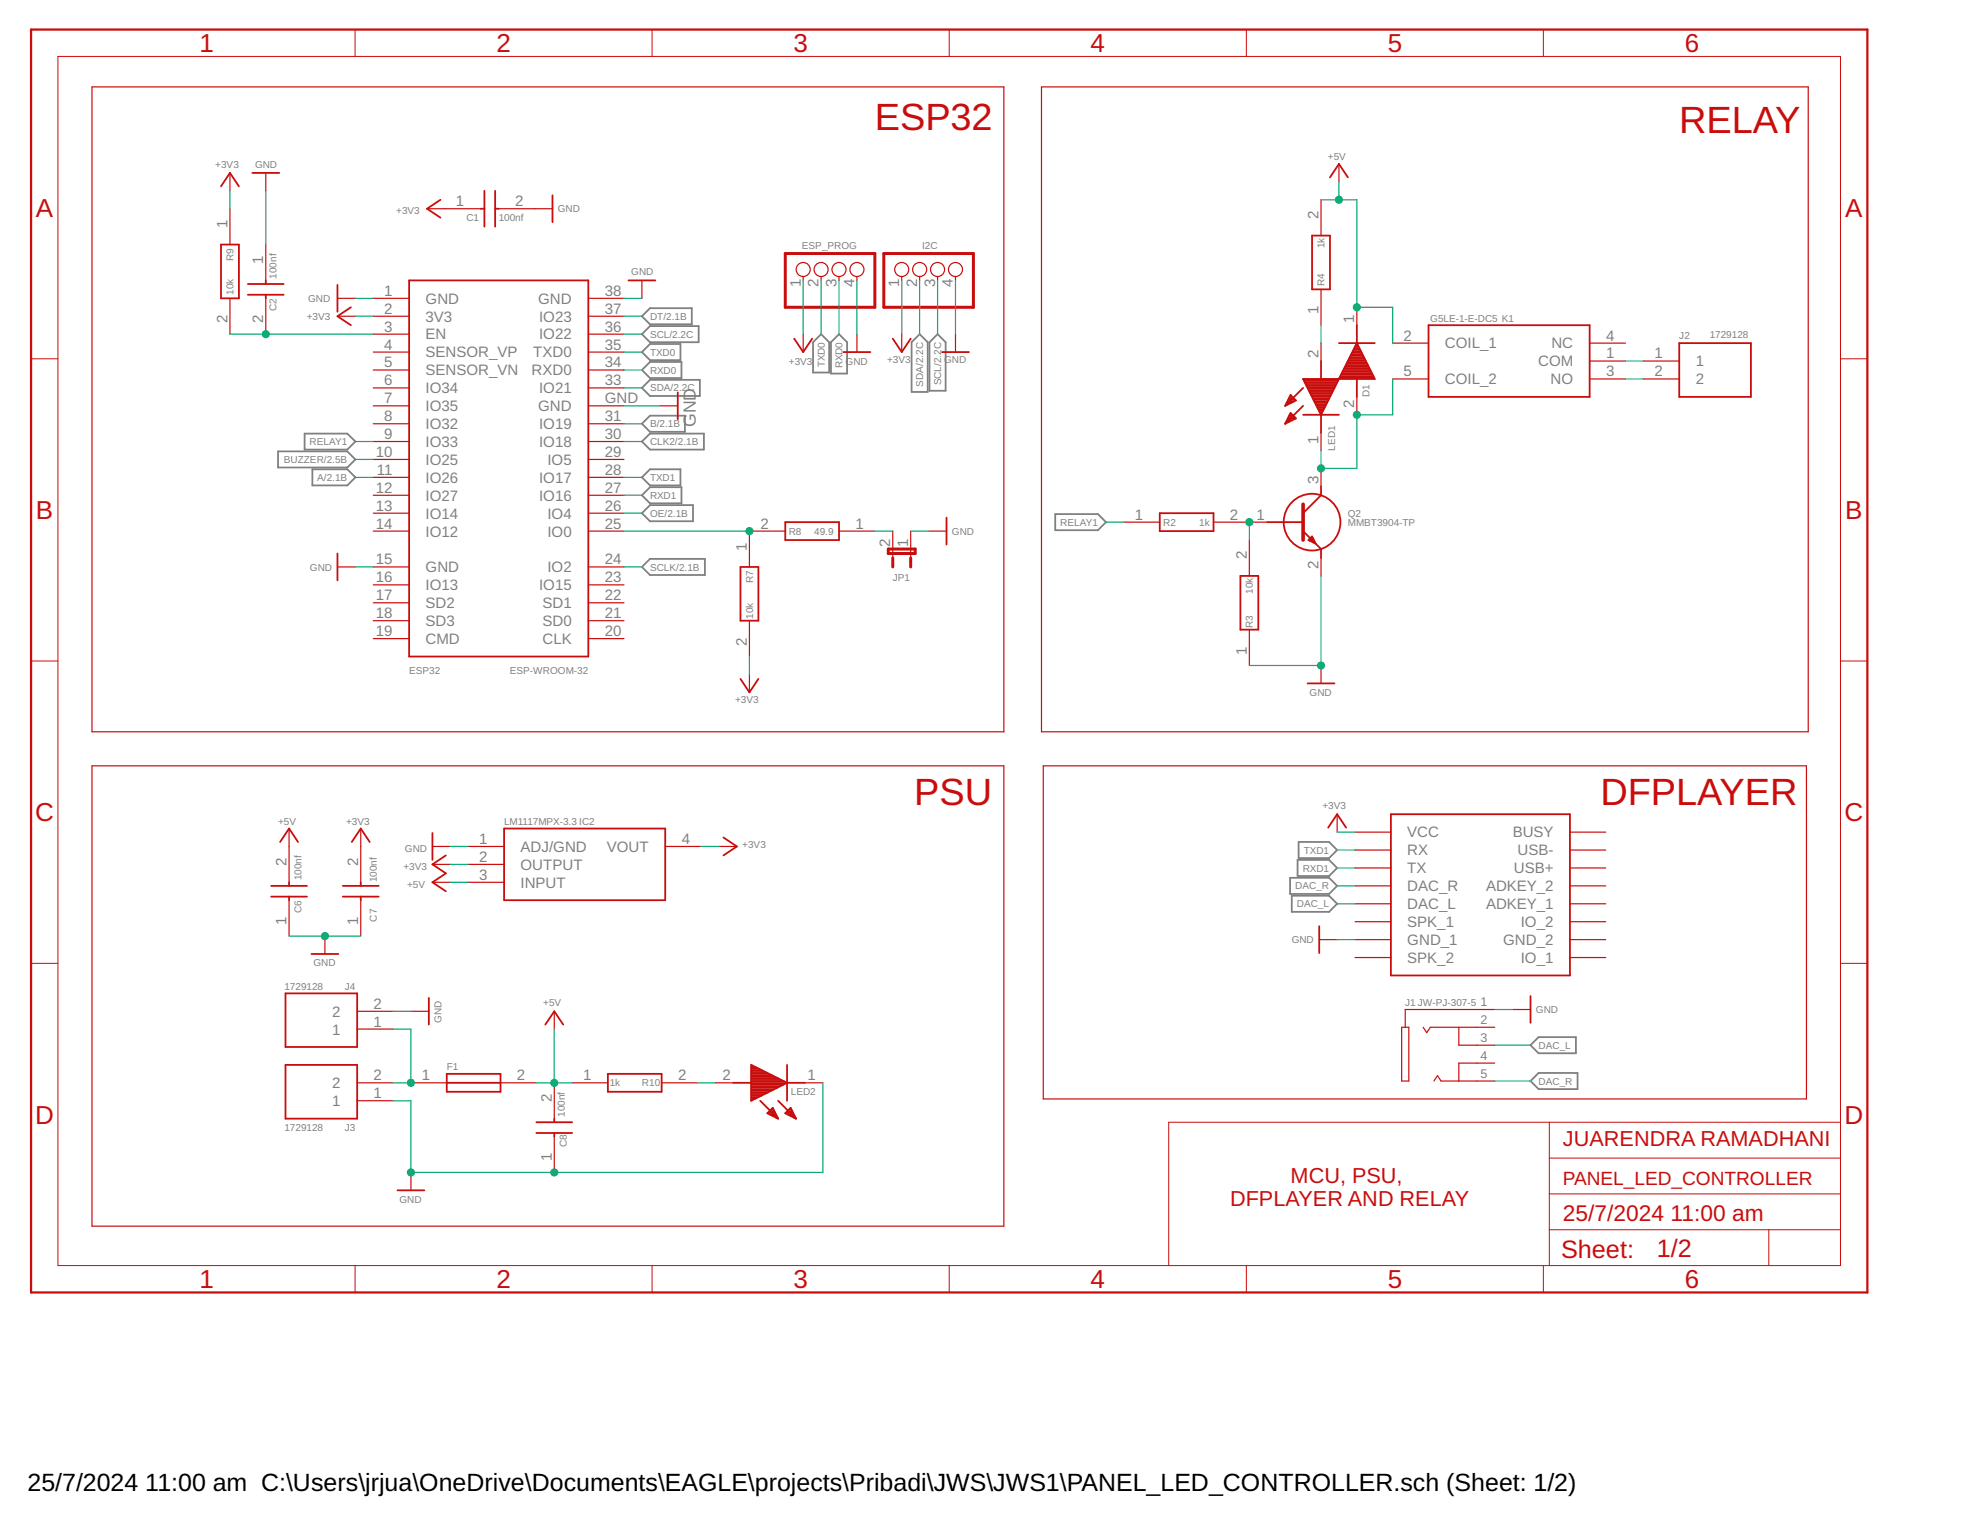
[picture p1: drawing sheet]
<svg xmlns="http://www.w3.org/2000/svg" width="279mm" height="216mm" viewBox="0 0 279 216" stroke-linecap="round" stroke-linejoin="round" font-family="sans-serif">
<g fill="none" stroke="#808080" stroke-width=".25">
<path d="M91 47.4l1.1-1.2h6.9v2.3h-6.9zM91 55l1.1-1.2h7.1v2.3h-7.1zM91 44.8l1.1-1.1h6v2.3h-6zM91 49.9l1.1-1.1h4.4v2.3h-4.4zM91 52.5l1.1-1.2h4.5v2.3h-4.5zM116.4 47.4l1.1 1.1v4.3h-2.2v-4.3zM118.9 47.4l1.2 1.1v4.5h-2.3v-4.5zM130.4 47.4l1.1 1.1v7.1h-2.3v-7.1zM132.9 47.4l1.1 1.1v6.9h-2.2v-6.9zM39.4 64h9.8l1.2 1.1-1.2 1.2h-9.8zM43.2 61.5h6l1.2 1.1-1.2 1.1h-6zM44.3 66.5h4.9l1.2 1.2-1.2 1.1h-4.9z"/>
<path d="M91 62.6l1.1-1.1h7.7v2.2h-7.7zM91 60.1l1.1-1.2h5v2.3h-5zM91 67.7l1.1-1.2h4.4v2.3h-4.4zM91 72.7l1.1-1.1h6.1v2.3h-6.1zM91 70.2l1.1-1.1h4.5v2.3h-4.5zM149.6 72.9h6l1.2 1.1-1.2 1.2h-6zM91 80.4l1.1-1.2h7.8v2.3h-7.8zM184.1 119.4h4.3l1.1 1.1-1.1 1.1h-4.3zM182.9 124.4h5.5l1.1 1.2-1.1 1.1h-5.5zM183.1 127h5.3l1.1 1.1-1.1 1.2h-5.3zM183.9 121.9h4.5l1.1 1.1-1.1 1.2h-4.5zM217 153.2l1.1-1.1h5.5v2.3h-5.5z"/>
<path d="M217 148.2l1.1-1.2h5.3v2.3h-5.3z"/>
</g>
<g fill="none" stroke="#c90d0c" stroke-width=".17">
<path d="M13 12.3h129.3v91.4h-129.3zM147.6 12.3h108.7v91.4h-108.7zM32.6 24.5v2.6M32.6 29.6v5.1M37.7 24.5v2.6M37.7 34.7v5.1M60.5 29.6h7.7M70.7 29.6h7.6M91 39.8v2.5M113.9 39.2v.6M116.4 39.2v.6M118.9 39.2v.6"/>
<path d="M121.5 39.2v.6M127.8 39.2v.6M130.4 39.2v.6M132.9 39.2v.6M135.4 39.2v.6M187.3 28.3v5.1M189.8 23.2v2.6M32.6 42.3v5.1M37.7 42.3v5.1M47.8 42.3h2.6M47.8 44.8h2.6M52.9 42.3h5.1"/>
<path d="M52.9 47.4h5.1M52.9 49.9h5.1M52.9 52.5h5.1M52.9 55h5.1M52.9 57.5h5.1M52.9 44.8h5.1M83.4 42.3h5.1M83.4 47.4h5.1M83.4 49.9h5.1M83.4 52.5h5.1M83.4 55h5.1M83.4 57.5h5.1"/>
<path d="M83.4 44.8h5.1M93.5 57.5h2.6M113.9 47.4v2.5M121.5 47.4v2.5M127.8 47.4v2.5M135.4 47.4v2.5M187.3 41v5.1M187.3 48.6v2.6M192.3 43.6v2.5M192.3 56.3v2.5M197.4 48.6h5.1M197.4 53.7h5.1"/>
<path d="M225.3 51.2h5.1M225.3 48.6h5.1M225.3 53.7h5.1M233 51.2h5M233 53.7h5M52.9 60.1h5.1M52.9 62.6h5.1M52.9 70.2h5.1M52.9 65.1h5.1M52.9 67.7h5.1M52.9 72.7h5.1M52.9 75.3h5.1"/>
<path d="M83.4 60.1h5.1M83.4 62.6h5.1M83.4 70.2h5.1M83.4 65.1h5.1M83.4 67.7h5.1M83.4 72.7h5.1M83.4 75.3h5.1M111.3 75.3h-5.1v5.1M118.9 75.3h5.1M126.6 75.3v3.8M129.1 75.3v3.8M131.6 75.3h2.6"/>
<path d="M159.3 74h5.1M172 74h7.6M177.1 76.6v5M187.3 61.3v2.6M187.3 66.4v2.5M187.3 79.1v2.5M47.8 80.4h2.6M52.9 82.9h5.1M52.9 80.4h5.1M52.9 85.4h5.1M52.9 88h5.1M52.9 90.5h5.1"/>
<path d="M83.4 82.9h5.1M83.4 80.4h5.1M83.4 85.4h5.1M83.4 88h5.1M83.4 90.5h5.1M106.2 88v5.1M106.2 95.6v2.5M177.1 89.3v5M187.3 94.3v2.6M13 108.6h129.3v65.2h-129.3zM41 117.5v7.6M51.1 117.5v7.6"/>
<path d="M61.3 120h2.5M66.4 120h5.1M94.3 120h5.1M101.9 120h2.6M147.9 108.6h108.2v47.2h-108.2zM189.5 115.4v2.6M192.1 118h5.1M222.5 118h5.1M41 127.6v5.1M46.1 132.7v2.5M51.1 127.6v5.1M61.3 122.5h2.5"/>
<path d="M61.3 125.1h2.5M66.4 122.5h5.1M66.4 125.1h5.1M187 133.2h2.5M192.1 120.5h5.1M192.1 123h5.1M192.1 125.6h5.1M192.1 128.1h5.1M192.1 130.7h5.1M192.1 133.2h5.1M192.1 135.7h5.1M222.5 120.5h5.1"/>
<path d="M222.5 123h5.1M222.5 125.6h5.1M222.5 128.1h5.1M222.5 130.7h5.1M222.5 133.2h5.1M222.5 135.7h5.1M50.6 156h5.1M50.6 153.5h5.1M50.6 145.9h5.1M50.6 143.4h5.1M58.3 153.5h5M58.3 143.4h2.5"/>
<path d="M71 153.5h5M78.6 143.4v2.5M78.6 153.5v5.1M81.1 153.5h5.1M93.8 153.5h5.1M101.4 153.5h2.5M114.1 153.5h2.5M198.7 145.6h1v7.6h-1zM201.7 145.6l.5 .8 .6-.8h9.1M203.3 153.2l.5-.7 .5 .7h7.6M206.8 145.6v2.6h5.1M211.9 143.1h-12.7v2.5"/>
<path d="M211.9 150.7h-5.1v2.5M214.4 143.1h2.6M58.3 166.2v2.5M78.6 161.1v5.1"/>
<circle cx="113.9" cy="38.2" r=".99"/>
<circle cx="116.4" cy="38.2" r=".99"/>
<circle cx="118.9" cy="38.2" r=".99"/>
<circle cx="121.5" cy="38.2" r=".99"/>
<circle cx="127.8" cy="38.2" r=".99"/>
<circle cx="130.4" cy="38.2" r=".99"/>
<circle cx="132.9" cy="38.2" r=".99"/>
<circle cx="135.4" cy="38.2" r=".99"/>
</g>
<g fill="none" stroke="#c90d0c" stroke-width=".25">
<path d="M31.3 34.7h2.6v7.6h-2.6zM31.3 26.4l1.3-1.9 1.3 1.9M35.8 24.5h3.8M37.7 39.8v.5M58 39.8h25.4v53.3h-25.4zM62.4 28.3l-1.9 1.3 1.9 1.3M68.2 29.6h.5M68.7 27.1v5M70.2 27.1v5M70.2 29.6h.5M78.3 27.7v3.8M89.1 39.8h3.8"/>
<path d="M186 33.4h2.5v7.6h-2.5zM188.5 25.1l1.3-1.9 1.3 1.9M35.1 40.3h5.1M35.1 41.8h5.1M37.7 41.8v.5M47.8 40.4v3.8M49.7 43.6l-1.9 1.2 1.9 1.3M96.1 55.6v3.8M112.6 48l1.3 1.9 1.2-1.9M119.6 49.9h3.8M126.6 48l1.2 1.9 1.3-1.9M133.5 49.9h3.9"/>
<path d="M182.3 57.3h.2M182.3 59.8h.4M182.4 57.1h.6M182.4 59.6h.8M182.5 56.9h.9M182.5 59.3h1.1M182.6 56.7h1M182.6 59.1h.9M182.7 56.5h.7M182.8 58.9h.5M182.8 56.2h.4M182.9 58.7h.2"/>
<path d="M182.9 58.5l.8 .8-1.5 .8zM182.9 56l.8 .8-1.5 .7zM184.7 58.8h5.1M184.7 57.5l-2.5 2.6M184.7 55l-2.5 2.5M184.7 53.8h5.1M184.9 54h4.8M185 54.2h4.5M185.1 54.4h4.3M185.2 54.7h4.1M185.3 54.9h3.9M185.4 55.1h3.7"/>
<path d="M185.5 55.3h3.5M185.6 55.6h3.3M185.8 55.8h3M185.9 56h2.8M186 56.2h2.5M186.1 56.5h2.3M186.2 56.7h2.1M186.3 56.9h1.9M186.4 57.1h1.7M186.5 57.3h1.5M186.6 57.6h1.3M186.8 57.8h1"/>
<path d="M186.9 58h.7M187 58.2h.5M187.1 58.4h.3M187.2 58.7h.1M187.3 51.2v2.5M187.3 58.8v2.5M189.8 48.6h5.1M189.9 53.6h4.9M190 53.3h4.7M190.1 53.1h4.5M190.2 52.9h4.3M190.3 52.7h4.1"/>
<path d="M190.4 52.5h3.8M190.5 52.2h3.6M190.6 52h3.4M190.8 51.8h3.1M190.9 51.6h2.9M191 51.3h2.7M191.1 51.1h2.5M191.2 50.9h2.3M191.3 50.7h2.1M191.4 50.4h1.8M191.5 50.2h1.6M191.6 50h1.4"/>
<path d="M191.8 49.8h1.1M191.9 49.6h.9M192 49.3h.7M192.1 49.1h.5M192.2 48.9h.3M192.3 46.1v2.5M192.3 53.7v2.6M192.3 48.6l2.6 5.1h-10.2l2.6 5.1M192.3 48.6l-5 10.2M202.5 46.1h22.8v10.2h-22.8zM238 48.6h10.2v7.7h-10.2zM47.8 78.5v3.8"/>
<path d="M111.3 74h7.6v2.6h-7.6zM134.2 73.4v3.8M164.4 72.7h7.6v2.6h-7.6zM179.6 74h5.1M182.2 60h.1M184.7 75.3l2.6 2.5v1.3M185.5 76.6l.5-.5 .5 1zM185.6 76.4h.6M185.7 76.7h.6M185.8 76.2h.3M186.1 76.9h.3M187.3 68.9v1.3l-2.6 2.5"/>
<path d="M105 80.4h2.5v7.6h-2.5zM105 96.2l1.2 1.9 1.3-1.9M175.8 81.6h2.6v7.7h-2.6zM185.4 96.9h3.8M39.7 119.4l1.3-1.9 1.2 1.9M49.9 119.4l1.2-1.9 1.3 1.9M61.3 118.1v3.8M71.5 117.5h22.8v10.1h-22.8zM102.6 118.7l1.9 1.3-1.9 1.3M188.3 117.3l1.2-1.9 1.3 1.9M197.2 115.4h25.3v22.9h-25.3zM38.4 127.1h5.1"/>
<path d="M38.4 125.6h5.1M41 125.1v.5M41 127.1v.5M44.2 135.2h3.8M48.6 127.1h5.1M48.6 125.6h5.1M51.1 125.1v.5M51.1 127.1v.5M63.2 121.3l-1.9 1.2 1.9 1.3-1.9 1.3 1.9 1.2M187 131.3v3.8M40.5 151h10.1v7.6h-10.1zM40.5 140.8h10.1v7.6h-10.1z"/>
<path d="M60.8 141.5v3.7M63.3 152.2h7.7v2.6h-7.7zM63.3 153.5h7.7M76 159.1h5.1M77.3 145.2l1.3-1.8 1.2 1.8M78.6 158.6v.5M86.2 152.2h7.6v2.6h-7.6zM103.9 153.5h2.6M106.5 151l5.1 2.5-5.1 2.5zM106.5 156h.1M106.5 155.8h.6M106.5 155.5h1"/>
<path d="M106.5 155.3h1.4M106.5 155.1h1.9M106.5 154.9h2.3M106.5 154.6h2.8M106.5 154.4h3.2M106.5 154.2h3.7M106.5 154h4.1M106.5 153.8h4.6M106.5 153.5h5M106.5 153.3h4.7M106.5 153.1h4.2M106.5 152.9h3.8"/>
<path d="M106.5 152.7h3.4M106.5 152.4h2.9M106.5 152.2h2.5M106.5 152h2M106.5 151.8h1.6M106.5 151.5h1.1M106.5 151.3h.7M106.5 151.1h.2M107.8 156l2.5 2.6M108.8 157.8l.7-.7 .8 1.5zM108.8 157.8h1.1M109.1 157.5h.7"/>
<path d="M109.1 158h.9M109.3 157.3h.4M109.5 157.1h.1M109.5 158.2h.6M110 158.4h.2M110.3 156l2.5 2.6M111.3 157.8l.8-.7 .7 1.5zM111.4 157.8h1M111.6 153.5h2.5M111.6 151v5M111.6 157.5h.7M111.6 158h.9"/>
<path d="M111.8 157.3h.4M112.1 157.1h.1M112.1 158.2h.5M112.5 158.4h.3M217 141.2v3.8M56.3 168.7h3.9M76 160.6h5.1M78.6 160.6v.5"/>
<circle cx="186" cy="74" r="4"/>
</g>
<path d="M184.7 71.5v5.1" fill="none" stroke="#c90d0c" stroke-width=".51"/>
<path d="M111.3 35.9h12.7v7.7h-12.7zM125.3 35.9h12.7v7.7h-12.7zM125.9 77.8h3.8v.7h-3.8zM126.6 79.1v1.3M129.1 79.1v1.3" fill="none" stroke="#c90d0c" stroke-width=".42"/>
<g fill="none" stroke="#c90d0c" stroke-width=".14">
<path d="M8.2 8h252.7v171.4h-252.7zM50.3 4.2v3.8M92.4 4.2v3.8M134.6 4.2v3.8M176.7 4.2v3.8M218.8 4.2v3.8M4.4 50.9h3.8M260.9 50.9h3.8M4.4 93.7h3.8M260.9 93.7h3.8M4.4 136.6h3.8M260.9 136.6h3.8"/>
<path d="M219.6 159.1v20.3M260.9 159.1h-95.2v20.3M50.3 179.4v3.8M92.4 179.4v3.8M134.6 179.4v3.8M176.7 179.4v3.8M218.8 179.4v3.8M219.6 174.3h41.3M219.6 169.2h41.3M219.6 164.2h41.3M250.7 174.3v5.1"/>
</g>
<path d="M4.4 4.2h260.3v179h-260.3z" fill="none" stroke="#c90d0c" stroke-width=".32"/>
<g fill="none" stroke="#0dab76" stroke-width=".17">
<path d="M32.6 27.1v2.5M37.7 27.1v7.6M113.9 39.8v7.6M116.4 39.8v7.6M118.9 39.8v7.6M121.5 39.8v7.6M127.8 39.8v7.6M130.4 39.8v7.6M132.9 39.8v7.6M135.4 39.8v7.6M187.3 28.3h5v15.3h5.1v5M189.8 25.8v2.5"/>
<path d="M32.6 47.4h20.3M50.4 42.3h2.5M50.4 44.8h2.5M88.5 42.3h2.5M88.5 57.5h5M88.5 47.4h2.5M88.5 55h2.5M88.5 44.8h2.5M88.5 49.9h2.5M88.5 52.5h2.5M187.3 46.1v2.5M197.4 53.7v5.1h-5.1v7.6h-5v-2.5"/>
<path d="M230.4 53.7h2.6M230.4 51.2h2.6M50.4 62.6h2.5M50.4 65.1h2.5M50.4 67.7h2.5M88.5 75.3h17.7M88.5 62.6h2.5M88.5 60.1h2.5M88.5 67.7h2.5M88.5 72.7h2.5M88.5 70.2h2.5M124 75.3h2.6"/>
<path d="M129.1 75.3h2.5M156.8 74h2.5M177.1 74v2.6M50.4 80.4h2.5M88.5 80.4h2.5M106.2 93.1v2.5M187.3 81.6v12.7h-10.2M63.8 120h2.6M99.4 120h2.5M189.5 118h2.6M41 132.7h10.1M63.8 125.1h2.6"/>
<path d="M63.8 122.5h2.6M189.5 133.2h2.6M189.5 125.6h2.6M189.5 128.1h2.6M189.5 120.5h2.6M189.5 123h2.6M55.7 145.9h2.6v7.6h-2.6M55.7 143.4h2.6M76 153.5h5.1M78.6 145.9v7.6M98.9 153.5h2.5M116.6 153.5v12.7h-58.3v-10.2h-2.6"/>
<path d="M211.9 143.1h2.5M211.9 153.2h5.1M211.9 148.2h5.1"/>
</g>
<g fill="#0dab76" stroke="#0dab76" stroke-width=".14">
<circle cx="192.3" cy="43.6" r=".51"/>
<circle cx="189.8" cy="28.3" r=".51"/>
<circle cx="78.6" cy="153.5" r=".51"/>
<circle cx="187.3" cy="94.3" r=".51"/>
<circle cx="46.1" cy="132.7" r=".51"/>
<circle cx="58.3" cy="166.2" r=".51"/>
<circle cx="78.6" cy="166.2" r=".51"/>
<circle cx="192.3" cy="58.8" r=".51"/>
<circle cx="187.3" cy="66.4" r=".51"/>
<circle cx="177.1" cy="74" r=".51"/>
<circle cx="106.2" cy="75.3" r=".51"/>
<circle cx="37.7" cy="47.4" r=".51"/>
<circle cx="58.3" cy="153.5" r=".51"/>
</g>
<g font-size="5.4" fill="#c90d0c">
<text x="124" y="18.4">ESP32</text>
<text x="238" y="18.9">RELAY</text>
<text x="129.6" y="114.1">PSU</text>
<text x="226.9" y="114.1">DFPLAYER</text>
</g>
<g font-size="3.7" fill="#c90d0c">
<text x="28.3" y="7.4">1</text>
<text x="70.4" y="7.4">2</text>
<text x="112.5" y="7.4">3</text>
<text x="154.6" y="7.4">4</text>
<text x="196.7" y="7.4">5</text>
<text x="238.8" y="7.4">6</text>
<text x="5.1" y="30.7">A</text>
<text x="261.6" y="30.7">A</text>
<text x="5.1" y="73.6">B</text>
<text x="261.6" y="73.6">B</text>
<text x="5" y="116.4">C</text>
<text x="261.5" y="116.4">C</text>
<text x="5" y="159.3">D</text>
<text x="261.5" y="159.3">D</text>
<text x="28.3" y="182.6">1</text>
<text x="70.4" y="182.6">2</text>
<text x="112.5" y="182.6">3</text>
<text x="154.6" y="182.6">4</text>
<text x="196.7" y="182.6">5</text>
<text x="238.8" y="182.6">6</text>
</g>
<g font-size="3.6" fill="#c90d0c">
<text x="221.3" y="178.3">Sheet:</text>
<text x="234.9" y="178.1">1/2</text>
</g>
<g font-size="3.5">
<text x="3.9" y="211.4">25/7/2024</text>
<text x="20.6" y="211.4">11:00 am C:\Users\jrjua\OneDrive\Documents\EAGLE\projects\Pribadi\JWS\JWS1\PANEL_LED_CONTROLLER.sch (Sheet: 1/2)</text>
</g>
<g font-size="3.2" fill="#c90d0c">
<text x="221.5" y="173.1">25/7/2024</text>
<text x="236.8" y="173.1">11:00 am</text>
</g>
<g font-size="3.1" fill="#c90d0c">
<text x="183" y="167.7">MCU, PSU,</text>
<text x="221.5" y="162.4">JUARENDRA RAMADHANI</text>
<text x="174.4" y="171">DFPLAYER AND RELAY</text>
</g>
<text font-size="2.7" fill="#c90d0c" x="221.5" y="168">PANEL_LED_CONTROLLER</text>
<text font-size="2.5" fill="#808080" x="98.6" y="60.5" transform="rotate(-90 98.6 60.5)">GND</text>
<g font-size="2.1" fill="#808080">
<text x="64.6" y="29.2">1</text>
<text x="73" y="29.2">2</text>
<text x="32.2" y="32.3" transform="rotate(-90 32.2 32.3)">1</text>
<text x="186.9" y="31.1" transform="rotate(-90 186.9 31.1)">2</text>
<text x="37.3" y="37.4" transform="rotate(-90 37.3 37.4)">1</text>
<text x="54.5" y="41.9">1</text>
<text x="85.7" y="41.9">38</text>
<text x="113.5" y="40.7" transform="rotate(-90 113.5 40.7)">1</text>
<text x="116" y="40.7" transform="rotate(-90 116 40.7)">2</text>
<text x="118.6" y="40.7" transform="rotate(-90 118.6 40.7)">3</text>
<text x="121.1" y="40.7" transform="rotate(-90 121.1 40.7)">4</text>
<text x="127.5" y="40.7" transform="rotate(-90 127.5 40.7)">1</text>
<text x="130" y="40.7" transform="rotate(-90 130 40.7)">2</text>
<text x="132.6" y="40.7" transform="rotate(-90 132.6 40.7)">3</text>
<text x="135.1" y="40.7" transform="rotate(-90 135.1 40.7)">4</text>
<text x="32.2" y="45.8" transform="rotate(-90 32.2 45.8)">2</text>
<text x="37.3" y="45.8" transform="rotate(-90 37.3 45.8)">2</text>
<text x="54.5" y="47">3</text>
<text x="54.5" y="44.5">2</text>
<text x="60.3" y="43">GND</text>
<text x="60.3" y="45.6">3V3</text>
<text x="76.3" y="43">GND</text>
<text x="76.4" y="45.6">IO23</text>
<text x="85.7" y="44.5">37</text>
<text x="85.7" y="47">36</text>
<text x="186.9" y="44.5" transform="rotate(-90 186.9 44.5)">1</text>
<text x="192" y="45.7" transform="rotate(-90 192 45.7)">1</text>
<text x="54.5" y="49.5">4</text>
<text x="54.5" y="52.1">5</text>
<text x="60.3" y="48.1">EN</text>
<text x="60.3" y="50.7">SENSOR_VP</text>
<text x="60.3" y="53.2">SENSOR_VN</text>
<text x="75.4" y="53.2">RXD0</text>
<text x="75.6" y="50.7">TXD0</text>
<text x="76.4" y="48.1">IO22</text>
<text x="85.7" y="52.1">34</text>
<text x="85.7" y="49.5">35</text>
<text x="186.9" y="50.8" transform="rotate(-90 186.9 50.8)">2</text>
<text x="199" y="48.3">2</text>
<text x="199" y="53.4">5</text>
<text x="204.8" y="49.4">COIL_1</text>
<text x="218" y="51.9">COM</text>
<text x="219.9" y="49.4">NC</text>
<text x="227.7" y="50.8">1</text>
<text x="227.7" y="53.4">3</text>
<text x="227.7" y="48.3">4</text>
<text x="234.5" y="50.8">1</text>
<text x="234.5" y="53.4">2</text>
<text x="240.4" y="51.9">1</text>
<text x="54.5" y="54.6">6</text>
<text x="54.5" y="57.2">7</text>
<text x="54.5" y="59.7">8</text>
<text x="60.3" y="55.7">IO34</text>
<text x="60.3" y="58.3">IO35</text>
<text x="76.3" y="58.3">GND</text>
<text x="76.4" y="55.7">IO21</text>
<text x="85.7" y="59.7">31</text>
<text x="85.7" y="54.6">33</text>
<text x="85.7" y="57.2">GND</text>
<text x="192" y="57.8" transform="rotate(-90 192 57.8)">2</text>
<text x="204.8" y="54.5">COIL_2</text>
<text x="219.8" y="54.5">NO</text>
<text x="240.4" y="54.5">2</text>
<text x="53.3" y="64.8">10</text>
<text x="54.5" y="62.2">9</text>
<text x="60.3" y="60.8">IO32</text>
<text x="60.3" y="63.4">IO33</text>
<text x="60.3" y="65.9">IO25</text>
<text x="76.4" y="63.4">IO18</text>
<text x="76.4" y="60.8">IO19</text>
<text x="77.6" y="65.9">IO5</text>
<text x="85.7" y="62.2">30</text>
<text x="85.7" y="64.8">29</text>
<text x="186.9" y="62.9" transform="rotate(-90 186.9 62.9)">1</text>
<text x="53.3" y="69.9">12</text>
<text x="53.4" y="67.3">11</text>
<text x="60.3" y="71">IO27</text>
<text x="60.3" y="68.4">IO26</text>
<text x="76.4" y="68.4">IO17</text>
<text x="76.4" y="71">IO16</text>
<text x="85.7" y="67.3">28</text>
<text x="85.7" y="69.9">27</text>
<text x="186.9" y="68.6" transform="rotate(-90 186.9 68.6)">3</text>
<text x="53.3" y="72.4">13</text>
<text x="53.3" y="74.9">14</text>
<text x="60.3" y="73.5">IO14</text>
<text x="60.3" y="76.1">IO12</text>
<text x="77.6" y="73.5">IO4</text>
<text x="77.6" y="76.1">IO0</text>
<text x="85.7" y="72.4">26</text>
<text x="85.7" y="74.9">25</text>
<text x="107.8" y="74.9">2</text>
<text x="121.3" y="74.9">1</text>
<text x="126.2" y="77.5" transform="rotate(-90 126.2 77.5)">2</text>
<text x="128.7" y="77.5" transform="rotate(-90 128.7 77.5)">1</text>
<text x="160.9" y="73.7">1</text>
<text x="174.4" y="73.7">2</text>
<text x="178.1" y="73.7">1</text>
<text x="53.3" y="82.6">16</text>
<text x="53.3" y="80">15</text>
<text x="60.3" y="83.7">IO13</text>
<text x="60.3" y="81.1">GND</text>
<text x="76.4" y="83.7">IO15</text>
<text x="77.6" y="81.1">IO2</text>
<text x="85.7" y="82.6">23</text>
<text x="85.7" y="80">24</text>
<text x="105.9" y="78" transform="rotate(-90 105.9 78)">1</text>
<text x="176.7" y="79.3" transform="rotate(-90 176.7 79.3)">2</text>
<text x="186.9" y="80.6" transform="rotate(-90 186.9 80.6)">2</text>
<text x="53.3" y="85.1">17</text>
<text x="53.3" y="87.6">18</text>
<text x="60.3" y="86.2">SD2</text>
<text x="60.3" y="88.8">SD3</text>
<text x="76.9" y="86.2">SD1</text>
<text x="76.9" y="88.8">SD0</text>
<text x="85.7" y="85.1">22</text>
<text x="85.7" y="87.6">21</text>
<text x="53.3" y="90.2">19</text>
<text x="60.3" y="91.3">CMD</text>
<text x="76.9" y="91.3">CLK</text>
<text x="85.7" y="90.2">20</text>
<text x="105.9" y="91.5" transform="rotate(-90 105.9 91.5)">2</text>
<text x="176.7" y="92.8" transform="rotate(-90 176.7 92.8)">1</text>
<text x="67.9" y="119.6">1</text>
<text x="96.6" y="119.6">4</text>
<text x="199.5" y="118.7">VCC</text>
<text x="214.4" y="118.7">BUSY</text>
<text x="40.6" y="122.7" transform="rotate(-90 40.6 122.7)">2</text>
<text x="50.8" y="122.7" transform="rotate(-90 50.8 122.7)">2</text>
<text x="67.9" y="122.2">2</text>
<text x="67.9" y="124.7">3</text>
<text x="73.8" y="120.8">ADJ/GND</text>
<text x="73.8" y="123.3">OUTPUT</text>
<text x="73.8" y="125.8">INPUT</text>
<text x="86" y="120.8">VOUT</text>
<text x="199.5" y="121.3">RX</text>
<text x="199.5" y="123.8">TX</text>
<text x="214.6" y="123.8">USB+</text>
<text x="215.1" y="121.3">USB-</text>
<text x="40.6" y="131.1" transform="rotate(-90 40.6 131.1)">1</text>
<text x="50.8" y="131.1" transform="rotate(-90 50.8 131.1)">1</text>
<text x="199.5" y="126.3">DAC_R</text>
<text x="199.5" y="128.9">DAC_L</text>
<text x="199.5" y="131.4">SPK_1</text>
<text x="210.7" y="126.3">ADKEY_2</text>
<text x="210.7" y="128.9">ADKEY_1</text>
<text x="215.6" y="131.4">IO_2</text>
<text x="199.5" y="134">GND_1</text>
<text x="199.5" y="136.5">SPK_2</text>
<text x="213.1" y="134">GND_2</text>
<text x="215.6" y="136.5">IO_1</text>
<text x="53" y="143">2</text>
<text x="47.1" y="146.7">1</text>
<text x="47.1" y="144.1">2</text>
<text x="53" y="145.5">1</text>
<text x="47.1" y="154.3">2</text>
<text x="53" y="155.7">1</text>
<text x="53" y="153.2">2</text>
<text x="59.8" y="153.2">1</text>
<text x="73.3" y="153.2">2</text>
<text x="82.7" y="153.2">1</text>
<text x="96.1" y="153.2">2</text>
<text x="102.4" y="153.2">2</text>
<text x="114.5" y="153.2">1</text>
<text x="47.1" y="156.8">1</text>
<text x="78.2" y="156.3" transform="rotate(-90 78.2 156.3)">2</text>
<text x="78.2" y="164.6" transform="rotate(-90 78.2 164.6)">1</text>
</g>
<g font-size="1.8" fill="#808080">
<text x="209.9" y="142.6">1</text>
<text x="209.9" y="145.1">2</text>
<text x="209.9" y="147.7">3</text>
<text x="209.9" y="152.7">5</text>
<text x="209.9" y="150.2">4</text>
</g>
<g font-size="1.4" fill="#808080">
<text x="30.5" y="23.7">+3V3</text>
<text x="36.2" y="23.7">GND</text>
<text x="188.2" y="22.7">+5V</text>
<text x="56.2" y="30.4">+3V3</text>
<text x="66.1" y="31.4">C1</text>
<text x="70.7" y="31.4">100nf</text>
<text x="79.1" y="30.1">GND</text>
<text x="113.7" y="35.3">ESP_PROG</text>
<text x="130.7" y="35.3">I2C</text>
<text x="187.8" y="35.2" transform="rotate(-90 187.8 35.2)">1k</text>
<text x="33.1" y="41.8" transform="rotate(-90 33.1 41.8)">10k</text>
<text x="33.1" y="37" transform="rotate(-90 33.1 37)">R9</text>
<text x="39.2" y="39.5" transform="rotate(-90 39.2 39.5)">100nf</text>
<text x="89.5" y="39">GND</text>
<text x="187.8" y="40.5" transform="rotate(-90 187.8 40.5)">R4</text>
<text x="39.2" y="44.1" transform="rotate(-90 39.2 44.1)">C2</text>
<text x="43.5" y="45.3">+3V3</text>
<text x="43.7" y="42.8">GND</text>
<text x="92.1" y="47.9">SCL/2.2C</text>
<text x="92.1" y="45.3">DT/2.1B</text>
<text x="202.7" y="45.6">G5LE-1-E-DC5 K1</text>
<text x="242.4" y="47.9">1729128</text>
<text x="92.1" y="50.4">TXD0</text>
<text x="92.1" y="53">RXD0</text>
<text x="111.8" y="51.7">+3V3</text>
<text x="116.9" y="52.1" transform="rotate(-90 116.9 52.1)">TXD0</text>
<text x="119.4" y="52.2" transform="rotate(-90 119.4 52.2)">RXD0</text>
<text x="119.9" y="51.7">GND</text>
<text x="125.8" y="51.4">+3V3</text>
<text x="133.8" y="51.4">GND</text>
<text x="238" y="48.1">J2</text>
<text x="92.1" y="55.5">SDA/2.2C</text>
<text x="130.9" y="54.8" transform="rotate(-90 130.9 54.8)">SDA/2.2C</text>
<text x="133.4" y="54.6" transform="rotate(-90 133.4 54.6)">SCL/2.2C</text>
<text x="194.1" y="56.3" transform="rotate(-90 194.1 56.3)">D1</text>
<text x="40.2" y="65.6">BUZZER/2.5B</text>
<text x="43.9" y="63.1">RELAY1</text>
<text x="92.1" y="63.1">CLK2/2.1B</text>
<text x="92.1" y="60.6">B/2.1B</text>
<text x="189.3" y="63.9" transform="rotate(-90 189.3 63.9)">LED1</text>
<text x="45" y="68.2">A/2.1B</text>
<text x="92.1" y="68.2">TXD1</text>
<text x="92.1" y="70.7">RXD1</text>
<text x="92.1" y="73.3">OE/2.1B</text>
<text x="111.8" y="75.8">R8</text>
<text x="115.4" y="75.8">49.9</text>
<text x="134.9" y="75.8">GND</text>
<text x="150.3" y="74.5">RELAY1</text>
<text x="164.9" y="74.5">R2</text>
<text x="170" y="74.5">1k</text>
<text x="191.1" y="74.5">MMBT3904-TP</text>
<text x="191.1" y="73.3">Q2</text>
<text x="43.9" y="80.9">GND</text>
<text x="92.1" y="80.9">SCLK/2.1B</text>
<text x="106.8" y="82.7" transform="rotate(-90 106.8 82.7)">R7</text>
<text x="126.6" y="82.4">JP1</text>
<text x="106.8" y="87.7" transform="rotate(-90 106.8 87.7)">10k</text>
<text x="177.6" y="89" transform="rotate(-90 177.6 89)">R3</text>
<text x="177.6" y="84.2" transform="rotate(-90 177.6 84.2)">10k</text>
<text x="58" y="95.6">ESP32</text>
<text x="72.3" y="95.6">ESP-WROOM-32</text>
<text x="104.2" y="99.7">+3V3</text>
<text x="185.6" y="98.7">GND</text>
<text x="39.4" y="116.9">+5V</text>
<text x="49.1" y="116.9">+3V3</text>
<text x="71.5" y="116.9">LM1117MPX-3.3 IC2</text>
<text x="187.5" y="114.7">+3V3</text>
<text x="42.8" y="124.8" transform="rotate(-90 42.8 124.8)">100nf</text>
<text x="53.4" y="125.1" transform="rotate(-90 53.4 125.1)">100nf</text>
<text x="57.2" y="123.3">+3V3</text>
<text x="57.4" y="120.8">GND</text>
<text x="57.7" y="125.8">+5V</text>
<text x="105.2" y="120.2">+3V3</text>
<text x="184.7" y="123.5">RXD1</text>
<text x="184.8" y="121">TXD1</text>
<text x="42.8" y="129.4" transform="rotate(-90 42.8 129.4)">C6</text>
<text x="53.4" y="130.7" transform="rotate(-90 53.4 130.7)">C7</text>
<text x="183.6" y="126.1">DAC_R</text>
<text x="183.8" y="128.6">DAC_L</text>
<text x="44.4" y="137">GND</text>
<text x="183.1" y="133.7">GND</text>
<text x="40.3" y="140.3">1729128</text>
<text x="48.9" y="140.3">J4</text>
<text x="77" y="142.6">+5V</text>
<text x="199.2" y="142.6">J1 JW-PJ-307-5</text>
<text x="217.7" y="143.6">GND</text>
<text x="62.6" y="145" transform="rotate(-90 62.6 145)">GND</text>
<text x="218.1" y="148.7">DAC_L</text>
<text x="63.3" y="151.7">F1</text>
<text x="86.4" y="154">1k</text>
<text x="91" y="154">R10</text>
<text x="112.1" y="155.3">LED2</text>
<text x="218.1" y="153.8">DAC_R</text>
<text x="40.3" y="160.4">1729128</text>
<text x="48.9" y="160.4">J3</text>
<text x="80.1" y="158.3" transform="rotate(-90 80.1 158.3)">100nf</text>
<text x="80.3" y="162.7" transform="rotate(-90 80.3 162.7)">C8</text>
<text x="56.6" y="170.5">GND</text>
</g>
</svg>
